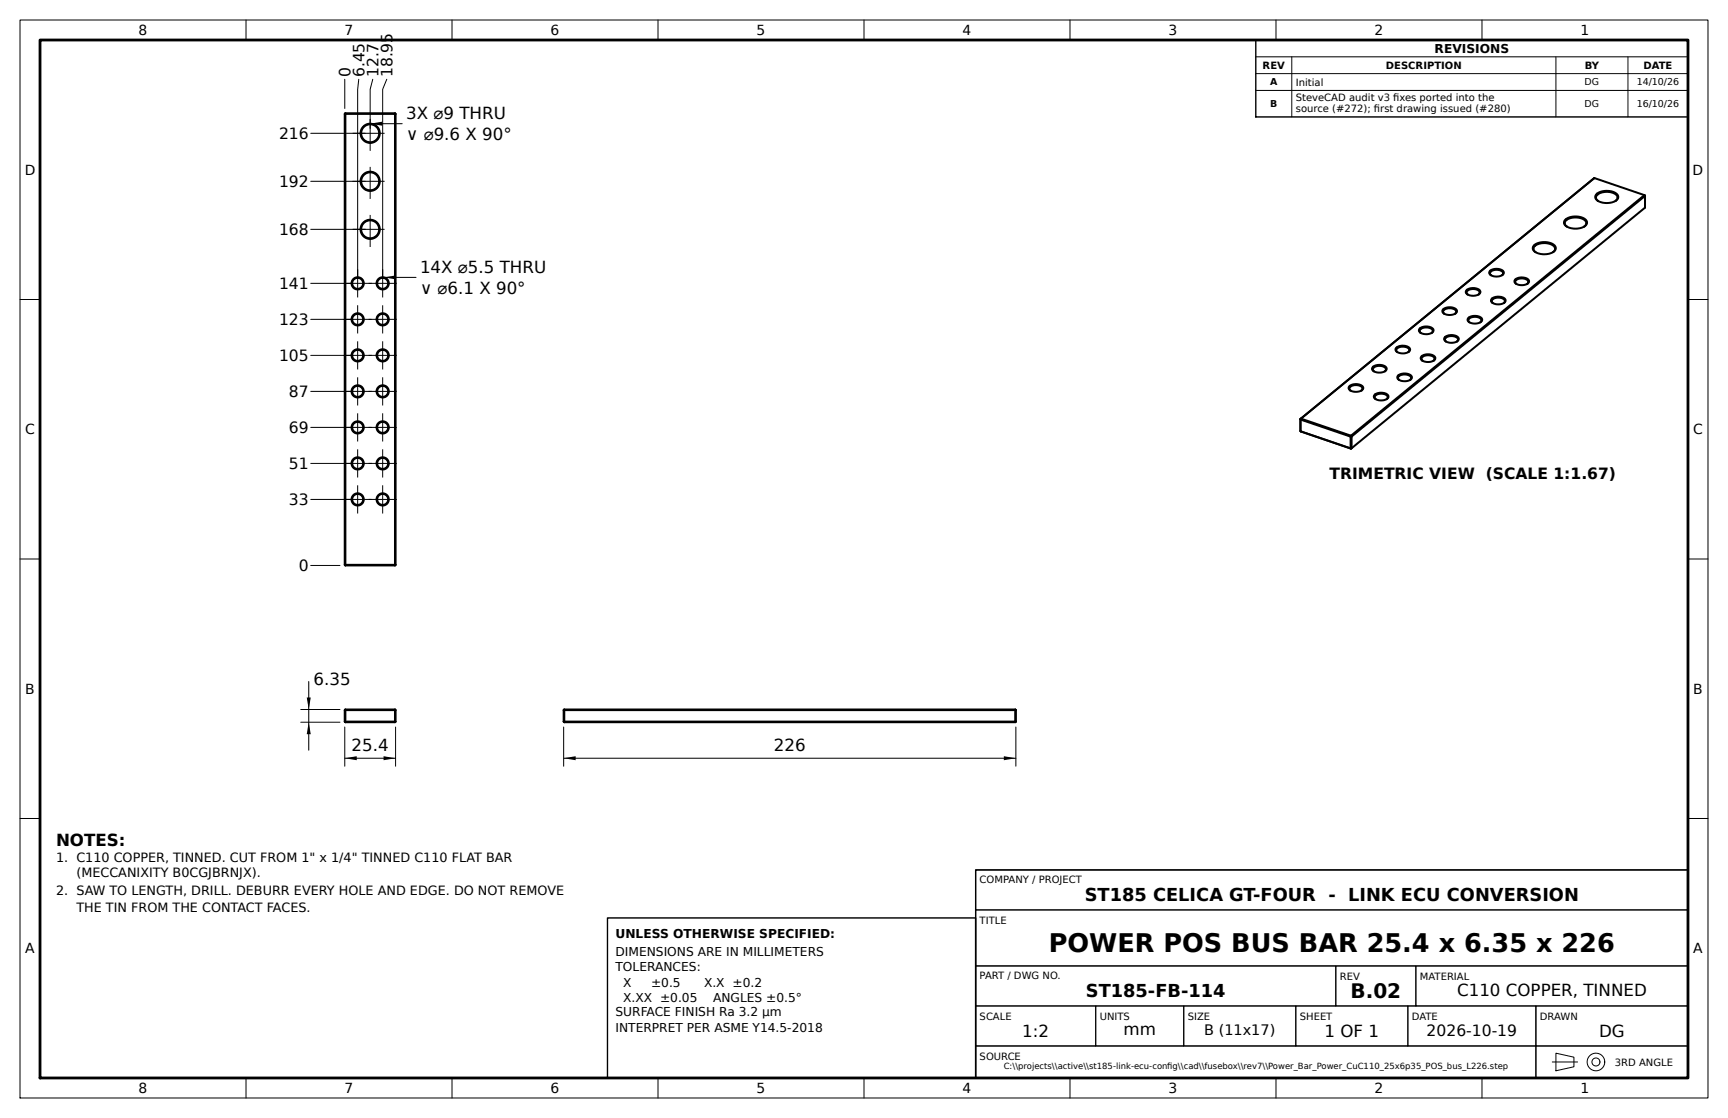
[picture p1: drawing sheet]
<svg xmlns="http://www.w3.org/2000/svg" width="432mm" height="279mm" viewBox="0 0 432 279" stroke-linecap="round" stroke-linejoin="round" font-family="sans-serif">
<g fill="none" stroke="#000" stroke-width=".5">
<path d="M86.2 28.5v112.7M86.2 28.5h12.6M86.3 28.3v113M86.3 28.3l-.1 .2M86.3 28.3h12.4M98.7 28.3v113M98.7 28.3l.1 .2M98.8 28.5v112.7M391.2 54.9a4.1 4.1 0 0 1 5.3 .4 1.45 1.45 0 0 1-1.6 1.7 3.5 3.5 0 0 1-4.1-1.2l.1-.5zM391.5 56.6a1.05 1.05 0 0 1-.5-1.1 1.05 1.05 0 0 1 1-.8 3.7 3.7 0 0 1 4.3 .7l.1 .6-.5 .6M398.4 44.5l-.1 .1M398.4 44.5l-73.5 60.2"/>
<path d="M398.4 44.5l12.5 4.3M399 48.5a4.1 4.1 0 0 1 5.3 .4 1.45 1.45 0 0 1-1.5 1.7 3.5 3.5 0 0 1-4.2-1.2l.1-.5zM399.3 50.2a1.05 1.05 0 0 1-.5-1.1 1.05 1.05 0 0 1 1-.8 3.7 3.7 0 0 1 4.3 .7l.1 .6-.5 .6M410.9 48.8l.2 .2M410.9 48.8l-73.3 60.1M411.1 49l-73.4 60.1M411.1 49v2.9l-73.4 60.1M360.6 77.4a2.31 2.31 0 0 1 3.5 .3 2.11 2.11 0 0 1-3 .8 .75 .75 0 0 1-.5-1.1zM360.9 78.4a.7 .7 0 0 1-.2-.8 .7 .7 0 0 1 .7-.5l.5-.1a1.46 1.46 0 0 1 2 1l-.3 .4M366.4 72.6a2.31 2.31 0 0 1 3.5 .3 2.11 2.11 0 0 1-2.9 .8 .75 .75 0 0 1-.6-1.1zM366.7 73.6a.7 .7 0 0 1-.2-.8 .7 .7 0 0 1 .8-.5l.5-.1a1.46 1.46 0 0 1 1.9 1l-.2 .4M366.9 79.5a2.31 2.31 0 0 1 3.5 .4 2.11 2.11 0 0 1-3 .8 .75 .75 0 0 1-.5-1.2z"/>
<path d="M372.3 67.8a2.31 2.31 0 0 1 3.5 .3 2.11 2.11 0 0 1-3 .8 .75 .75 0 0 1-.5-1.1zM372.6 68.8a.7 .7 0 0 1-.2-.8 .7 .7 0 0 1 .7-.5l.5-.1a1.46 1.46 0 0 1 2 1l-.3 .4M372.7 74.7a2.31 2.31 0 0 1 3.5 .4 2.11 2.11 0 0 1-2.9 .8 .75 .75 0 0 1-.6-1.2zM373 75.8a.7 .7 0 0 1-.2-.9 .7 .7 0 0 1 .8-.4l.5-.1a1.46 1.46 0 0 1 1.9 1l-.2 .4M378.6 69.9a2.31 2.31 0 0 1 3.5 .4 2.11 2.11 0 0 1-3 .8 .75 .75 0 0 1-.5-1.2zM378.9 71a.7 .7 0 0 1-.2-.9 .7 .7 0 0 1 .7-.4l.5-.1a1.46 1.46 0 0 1 2 1l-.3 .4M383.4 61.3a4.1 4.1 0 0 1 5.3 .4 1.45 1.45 0 0 1-1.6 1.7 3.5 3.5 0 0 1-4.1-1.2l.1-.5zM383.7 63a1.05 1.05 0 0 1-.5-1.1 1.05 1.05 0 0 1 1-.8 3.7 3.7 0 0 1 4.3 .7l.1 .6-.5 .6M337.2 96.6a2.31 2.31 0 0 1 3.5 .3 2.11 2.11 0 0 1-3 .8 .75 .75 0 0 1-.5-1.1zM337.5 97.6a.7 .7 0 0 1-.3-.8 .7 .7 0 0 1 .8-.4l.5-.1a1.46 1.46 0 0 1 2 .9l-.3 .4M343 91.8a2.31 2.31 0 0 1 3.5 .3 2.11 2.11 0 0 1-3 .8 .75 .75 0 0 1-.5-1.1zM343.3 92.8a.7 .7 0 0 1-.2-.8 .7 .7 0 0 1 .8-.5h.5a1.46 1.46 0 0 1 1.9 .9l-.3 .4"/>
<path d="M343.5 98.7a2.31 2.31 0 0 1 3.5 .4 2.11 2.11 0 0 1-3 .8 .75 .75 0 0 1-.5-1.2zM343.8 99.8a.7 .7 0 0 1-.2-.9 .7 .7 0 0 1 .7-.4l.5-.1a1.46 1.46 0 0 1 2 1l-.3 .4M348.9 87a2.31 2.31 0 0 1 3.5 .3 2.11 2.11 0 0 1-3 .8 .75 .75 0 0 1-.5-1.1zM349.2 88a.7 .7 0 0 1-.2-.8 .7 .7 0 0 1 .7-.5h.5a1.46 1.46 0 0 1 2 .9l-.3 .4M349.3 93.9a2.31 2.31 0 0 1 3.5 .4 2.11 2.11 0 0 1-3 .8 .75 .75 0 0 1-.5-1.2zM349.6 95a.7 .7 0 0 1-.2-.9 .7 .7 0 0 1 .8-.4l.5-.1a1.46 1.46 0 0 1 1.9 1l-.3 .4M354.7 82.2a2.31 2.31 0 0 1 3.5 .3 2.11 2.11 0 0 1-2.9 .8 .75 .75 0 0 1-.6-1.1zM355 83.2a.7 .7 0 0 1-.2-.8 .7 .7 0 0 1 .8-.5l.5-.1a1.46 1.46 0 0 1 1.9 1l-.3 .4M355.2 89.1a2.31 2.31 0 0 1 3.5 .4 2.11 2.11 0 0 1-3 .8 .75 .75 0 0 1-.5-1.2zM355.5 90.2a.7 .7 0 0 1-.2-.9 .7 .7 0 0 1 .7-.4l.5-.1a1.46 1.46 0 0 1 2 1l-.3 .4M361 84.3a2.31 2.31 0 0 1 3.5 .4 2.11 2.11 0 0 1-2.9 .8 .75 .75 0 0 1-.6-1.2zM361.3 85.4a.7 .7 0 0 1-.2-.9 .7 .7 0 0 1 .8-.4l.5-.1a1.46 1.46 0 0 1 1.9 1l-.3 .4"/>
<path d="M367.2 80.6a.7 .7 0 0 1-.2-.9 .7 .7 0 0 1 .7-.4l.5-.1a1.46 1.46 0 0 1 2 1l-.3 .4M324.9 104.7l.1 3.1M324.9 104.7l.1 .2M325 107.8l12.6 4.3M325 104.9v2.9M325 104.9l12.5 4.2M325 107.8l12.5 4.2M325.1 104.6l-.1 .3M325.1 104.6l-.2 .1M325.1 104.6l12.5 4.3M337.5 112l.1 .1M337.5 109.1v2.9"/>
<path d="M337.6 108.9l.1 .2M337.6 108.9l-.1 .2M337.7 112l-.1 .1M337.7 112h-.2M337.7 109.1h-.2M337.7 109.1v2.9M86.2 141.2h12.6M86.2 141.2l.1 .1M86.3 141.3h12.4M98.8 141.2l-.1 .1M86.2 177.5h12.6M86.2 177.5v2.8"/>
<path d="M86.3 177.3v3.2M86.3 177.3l-.1 .2M86.3 177.3h12.4M98.7 177.3v3.2M98.7 177.3l.1 .2M98.8 177.5v2.8M140.9 177.5h113M140.9 177.5v2.8M141 177.3h112.7M141 177.3v3.2M141 177.3l-.1 .2M253.7 177.3v3.2"/>
<path d="M253.7 177.3l.2 .2M253.9 177.5v2.8M86.2 180.3h12.6M86.2 180.3l.1 .2M86.3 180.5h12.4M98.8 180.3l-.1 .2M140.9 180.3h113M140.9 180.3l.1 .2M141 180.5h112.7M253.9 180.3l-.2 .2"/>
<circle cx="92.5" cy="33.3" r="2.25"/>
<circle cx="92.5" cy="33.3" r="2.4"/>
<circle cx="92.5" cy="45.3" r="2.25"/>
<circle cx="92.5" cy="57.3" r="2.25"/>
<circle cx="92.5" cy="45.3" r="2.4"/>
<circle cx="92.5" cy="57.3" r="2.4"/>
<circle cx="89.4" cy="79.8" r="1.52"/>
<circle cx="89.4" cy="70.8" r="1.52"/>
<circle cx="89.4" cy="79.8" r="1.38"/>
<circle cx="89.4" cy="70.8" r="1.38"/>
<circle cx="95.6" cy="70.8" r="1.52"/>
<circle cx="95.6" cy="79.8" r="1.52"/>
<circle cx="95.6" cy="79.8" r="1.38"/>
<circle cx="95.6" cy="70.8" r="1.38"/>
<circle cx="89.4" cy="97.8" r="1.37"/>
<circle cx="89.4" cy="88.8" r="1.52"/>
<circle cx="89.4" cy="97.8" r="1.53"/>
<circle cx="89.4" cy="88.8" r="1.38"/>
<circle cx="95.6" cy="97.8" r="1.37"/>
<circle cx="95.6" cy="88.8" r="1.52"/>
<circle cx="95.6" cy="97.8" r="1.53"/>
<circle cx="95.6" cy="88.8" r="1.38"/>
<circle cx="89.4" cy="115.8" r="1.52"/>
<circle cx="89.4" cy="106.8" r="1.37"/>
<circle cx="89.4" cy="115.8" r="1.37"/>
<circle cx="89.4" cy="106.8" r="1.53"/>
<circle cx="95.6" cy="115.8" r="1.52"/>
<circle cx="95.6" cy="115.8" r="1.37"/>
<circle cx="95.6" cy="106.8" r="1.37"/>
<circle cx="95.6" cy="106.8" r="1.53"/>
<circle cx="89.4" cy="124.8" r="1.52"/>
<circle cx="89.4" cy="124.8" r="1.37"/>
<circle cx="95.6" cy="124.8" r="1.52"/>
<circle cx="95.6" cy="124.8" r="1.37"/>
</g>
<g fill="none" stroke="#000" stroke-width=".25">
<path d="M5 5h421.8v269.4h-421.8zM61.5 5v5M86.2 19.8v7.3M89.6 19.8l-.2 2.5v47.3M93.1 19.8l-.6 2.5v9.8M96.7 19.8l-1.1 2.5v47.3M112.9 5v5M164.4 5v5M215.9 5v5M267.4 5v5M313.8 14.2h108M313.8 18.4h108"/>
<path d="M318.9 5v5M322.8 14.2v15M370.3 5v5M388.8 14.2v15M406.8 14.2v15M77.6 33.3h13.7M92.5 30.9h8M313.8 22.6h108M77.6 57.3h13.7M77.6 45.3h13.7M5 74.8h5M77.6 79.8h10.6"/>
<path d="M77.6 70.8h10.6M96 69.3h8M421.8 74.8h5M77.6 97.8h10.6M77.6 88.8h10.6M77.6 115.8h10.6M77.6 106.8h10.6M5 139.7h5M77.6 124.8h10.6M421.8 139.7h5M77.6 141.3h7.3M75.1 177.3h9.8"/>
<path d="M77.2 170.3v17.2M75.1 180.5h9.8M86.2 181.7v9.8M86.2 189.5h12.6M98.8 181.7v9.8M140.9 189.5h113M140.9 181.7v9.8M253.9 181.7v9.8M5 204.5h5M243.8 217.4h178v10h-178zM421.8 204.5h5M243.8 227.4h178v14h-178z"/>
<path d="M243.8 241.4h90v10h-90zM243.8 251.4h30v10h-30zM273.8 251.4h22v10h-22zM295.8 251.4h28v10h-28zM323.8 251.4h28v10h-28zM333.8 241.4h20v10h-20zM351.8 251.4h32v10h-32zM353.8 241.4h68v10h-68zM383.8 251.4h38v10h-38zM61.5 269.4v5M112.9 269.4v5M164.4 269.4v5"/>
<path d="M215.9 269.4v5M243.8 261.4h140v8h-140zM267.4 269.4v5M318.9 269.4v5M370.3 269.4v5M383.8 261.4h38v8h-38zM388.8 263.2l4.5 1v2.4l-4.5 1z"/>
<circle cx="398.8" cy="265.4" r="2.2"/>
<circle cx="398.8" cy="265.4" r="1"/>
</g>
<g fill="none" stroke="#000" stroke-width=".25" stroke-dasharray="8 1.5 1.5 1.5" stroke-linecap="butt">
<path d="M88.1 33.3h8.8M92.5 37.7v-8.8M88.1 57.3h8.8M88.1 45.3h8.8M92.5 49.7v-8.8M85.8 79.8h7.1M85.8 70.8h7.1M89.4 74.3v-7M92.1 79.8h7M92.1 70.8h7M92.5 61.7v-8.8M95.6 74.3v-7"/>
<path d="M85.8 97.8h7.1M85.8 88.8h7.1M89.4 92.3v-7M89.4 83.3v-7M92.1 97.8h7M92.1 88.8h7M95.6 92.3v-7M95.6 83.3v-7M85.8 115.8h7.1M85.8 106.8h7.1M89.4 119.3v-7M89.4 110.3v-7"/>
<path d="M89.4 101.3v-7M92.1 115.8h7M92.1 106.8h7M95.6 119.3v-7M95.6 110.3v-7M95.6 101.3v-7M85.8 124.8h7.1M89.4 128.3v-7M92.1 124.8h7M95.6 128.3v-7M387.8 265.4h6.5"/>
</g>
<path d="M10 10h411.8v259.4h-411.8z" fill="none" stroke="#000" stroke-width=".7"/>
<path d="M313.8 10h108v19.2h-108zM243.8 217.4h178v52h-178zM151.8 229.4h92v40h-92z" fill="none" stroke="#000" stroke-width=".35"/>
<path d="M92.5 30.9l3-.5v1zM96 69.3l3-.5v1zM76.6 174.3h1l-.4 3zM77.2 180.5l.4 3h-1zM86.2 189.5l3-.5v1zM95.8 189l3 .5-3 .5zM140.9 189.5l3-.5v1zM250.8 189l3.1 .5-3.1 .5z" fill="#000"/>
<text font-size="6.4" x="262.1" y="237.9">POWER POS BUS BAR 25.4 x 6.35 x 226</text>
<text font-size="5" x="337.5" y="249.4">B.02</text>
<g font-size="4.4">
<text x="271.1" y="225.2">ST185 CELICA GT-FOUR - LINK ECU CONVERSION</text>
<text x="271.4" y="249.2">ST185-FB-114</text>
</g>
<g font-size="4.2">
<text x="101.5" y="29.8">3X ⌀9 THRU</text>
<text x="101.5" y="35">∨ ⌀9.6 X 90°</text>
<text x="105" y="68.2">14X ⌀5.5 THRU</text>
<text x="105" y="73.4">∨ ⌀6.1 X 90°</text>
<text x="78.3" y="171.2">6.35</text>
<text x="87.9" y="187.6">25.4</text>
<text x="193.4" y="187.6">226</text>
<text x="14" y="211.5">NOTES:</text>
<text x="364.1" y="248.9">C110 COPPER, TINNED</text>
<text x="255.5" y="259.1">1:2</text>
<text x="280.7" y="258.8">mm</text>
<text x="331" y="259.1">1 OF 1</text>
<text x="399.6" y="259.1">DG</text>
</g>
<g font-size="3.9">
<text x="87.6" y="19.3" transform="rotate(-90 87.6 19.3)">0</text>
<text x="91.1" y="19.3" transform="rotate(-90 91.1 19.3)">6.45</text>
<text x="94.6" y="19.3" transform="rotate(-90 94.6 19.3)">12.7</text>
<text x="98.1" y="19.3" transform="rotate(-90 98.1 19.3)">18.95</text>
<text x="69.7" y="34.7">216</text>
<text x="69.7" y="46.7">192</text>
<text x="69.7" y="58.7">168</text>
<text x="69.7" y="72.2">141</text>
<text x="69.7" y="81.2">123</text>
<text x="69.7" y="90.2">105</text>
<text x="72.2" y="99.2">87</text>
<text x="72.2" y="108.2">69</text>
<text x="72.2" y="117.2">51</text>
<text x="332.2" y="119.8">TRIMETRIC VIEW (SCALE 1:1.67)</text>
<text x="72.2" y="126.2">33</text>
<text x="74.7" y="142.7">0</text>
<text x="356.5" y="259">2026-10-19</text>
</g>
<text font-size="3.6" x="300.9" y="258.7">B (11x17)</text>
<g font-size="3.5">
<text x="34.6" y="8.8">8</text>
<text x="86.1" y="8.8">7</text>
<text x="137.6" y="8.8">6</text>
<text x="189.1" y="8.7">5</text>
<text x="240.5" y="8.8">4</text>
<text x="292" y="8.8">3</text>
<text x="343.5" y="8.8">2</text>
<text x="395" y="8.8">1</text>
<text x="6.2" y="43.7">D</text>
<text x="423" y="43.7">D</text>
<text x="6.3" y="108.5">C</text>
<text x="423.1" y="108.5">C</text>
<text x="6.3" y="173.4">B</text>
<text x="423.1" y="173.4">B</text>
<text x="6.3" y="238.2">A</text>
<text x="423.1" y="238.2">A</text>
<text x="34.6" y="273.2">8</text>
<text x="86.1" y="273.2">7</text>
<text x="137.6" y="273.2">6</text>
<text x="189.1" y="273.1">5</text>
<text x="240.5" y="273.2">4</text>
<text x="292" y="273.2">3</text>
<text x="343.5" y="273.2">2</text>
<text x="395" y="273.2">1</text>
</g>
<g font-size="3.2">
<text x="14" y="215.4">1. C110 COPPER, TINNED. CUT FROM 1&quot; x 1/4&quot; TINNED C110 FLAT BAR</text>
<text x="19.1" y="219.3">(MECCANIXITY B0CGJBRNJX).</text>
<text x="14" y="223.8">2. SAW TO LENGTH, DRILL. DEBURR EVERY HOLE AND EDGE. DO NOT REMOVE</text>
<text x="19.1" y="227.9">THE TIN FROM THE CONTACT FACES.</text>
</g>
<g font-size="3.1">
<text x="358.5" y="13.2">REVISIONS</text>
<text x="153.8" y="234.4">UNLESS OTHERWISE SPECIFIED:</text>
<text x="153.8" y="238.9">DIMENSIONS ARE IN MILLIMETERS</text>
<text x="153.8" y="242.7">TOLERANCES:</text>
<text x="155.7" y="246.6">X</text>
<text x="155.7" y="250.4">X.XX ±0.05</text>
<text x="162.7" y="246.6">±0.5</text>
<text x="175.9" y="246.6">X.X ±0.2</text>
<text x="178.2" y="250.4">ANGLES ±0.5°</text>
<text x="153.8" y="253.9">SURFACE FINISH Ra 3.2 µm</text>
<text x="153.8" y="258">INTERPRET PER ASME Y14.5-2018</text>
</g>
<g font-size="2.5">
<text x="315.5" y="17.2">REV</text>
<text x="346.3" y="17.2">DESCRIPTION</text>
<text x="396" y="17.2">BY</text>
<text x="410.7" y="17.2">DATE</text>
<text x="323.8" y="21.4">Initial</text>
<text x="323.8" y="25.3">SteveCAD audit v3 fxes ported into the</text>
<text x="323.8" y="27.9">source (#272); frst drawing issued (#280)</text>
<text x="343.3" y="27.9">i</text>
<text x="348.1" y="25.3">i</text>
<text x="244.8" y="220.6">COMPANY / PROJECT</text>
<text x="244.8" y="230.9">TITLE</text>
<text x="244.8" y="244.8">PART / DWG NO.</text>
<text x="334.8" y="244.9">REV</text>
<text x="354.8" y="244.9">MATERIAL</text>
<text x="244.8" y="254.9">SCALE</text>
<text x="274.8" y="254.9">UNITS</text>
<text x="296.8" y="254.9">SIZE</text>
<text x="324.8" y="254.9">SHEET</text>
<text x="352.8" y="254.9">DATE</text>
<text x="384.8" y="254.9">DRAWN</text>
<text x="244.8" y="264.9">SOURCE</text>
<text x="403.5" y="266.3">3RD ANGLE</text>
</g>
<g font-size="2.4">
<text x="317.4" y="21.4">A</text>
<text x="396" y="21.4">DG</text>
<text x="409" y="21.3">14/10/26</text>
<text x="317.4" y="26.8">B</text>
<text x="396" y="26.8">DG</text>
<text x="409" y="26.7">16/10/26</text>
</g>
<g font-size="2.1">
<text x="250.8" y="267.2">C:\\projects\\active\\st185-link-ecu-confg\\cad\\fusebox\\rev7\\Power_Bar_Power_CuC110_25x6p35_POS_bus_L226.step</text>
<text x="291.7" y="267.2">i</text>
</g>
</svg>
